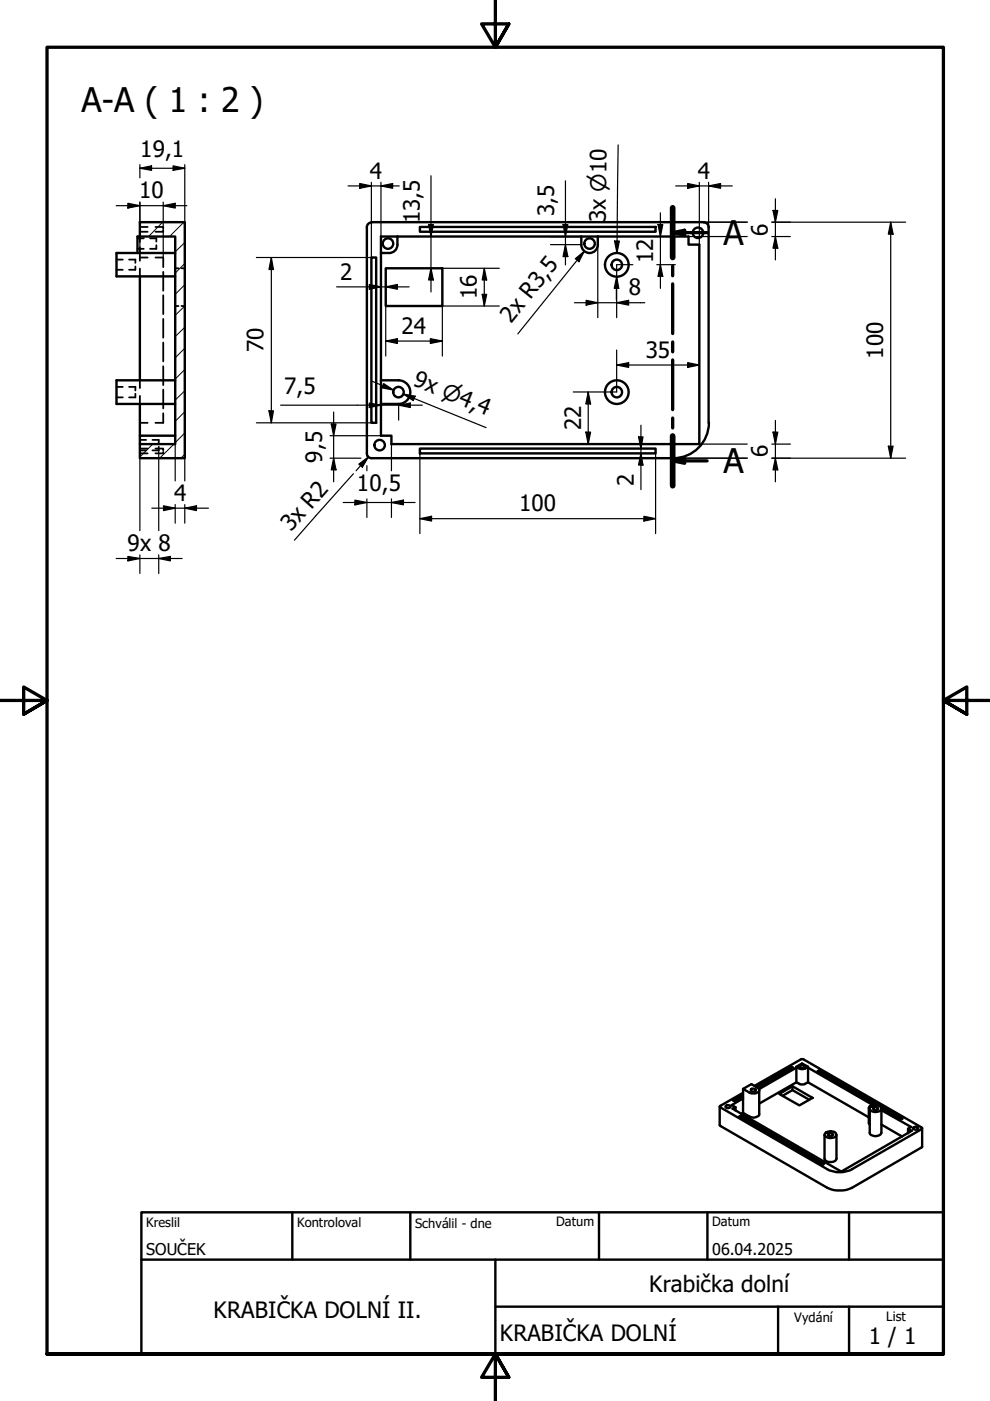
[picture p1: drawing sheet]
<svg xmlns="http://www.w3.org/2000/svg" width="210mm" height="297mm" viewBox="0 0 210 297" stroke-linecap="round" stroke-linejoin="round" font-family="sans-serif">
<g fill="none" stroke="#000" stroke-width=".21">
<path d="M30 47.1l-.3 .4M34.5 47.1l-3 3.1M39 47.1l-3.1 3.1M39.2 55.9l-2.1 2M39.2 51.4l-2.1 2M39.2 78.3l-2.1 2.1M39.2 73.8l-2.1 2.1M39.2 69.4l-2.1 2M39.2 64.9l-2.1 2M39.2 60.4l-2.1 2M32.4 94.2l-2.7 2.7M36.9 94.2l-3.1 2.9"/>
<path d="M39.2 96.3l-.8 .8M39.2 91.8l-2.1 2M39.2 87.3l-2.1 2M39.2 82.9l-2.1 1.9"/>
</g>
<g fill="none" stroke="#000" stroke-width=".51">
<path d="M29.7 47.1h9.5v50h-9.5v-2.9h7.4v-44h-7.4zM29.7 50.2h-.6v3.4M29.7 58.6v22M37.1 53.6h-12.4v5h12.4M78.7 54.6h1.1v35h-1.1zM78.7 47.1h70.6M78.8 47.2a.98 .98 0 0 0-1 1v47.9M80.8 50.2h65.2v1.7h2.3v42.3h-65.3v-1.8h-2.2zM80.8 53.6h1.7M81.8 56.9h12v8h-12zM84.3 50.2v1.7M84.3 51.9a1.75 1.75 0 0 1-1.8 1.7"/>
<path d="M89 48.1h50v1h-50zM123.3 50.2v1.7M123.3 51.9a1.75 1.75 0 0 0 1.7 1.7 1.75 1.75 0 0 0 1.7-1.7M126.7 50.2v1.7M149.3 47.2a.98 .98 0 0 1 .9 1v41.4M29.7 85.6v6.8M37.1 92.4h-7.4v1.8M37.1 80.6h-12.4v5h12.4M77.8 96.2a.98 .98 0 0 0 1 .9M78.7 97.1h64M80.8 85.6h3.7M80.8 80.6h3.7"/>
<path d="M84.5 80.6a2.51 2.51 0 0 1 2.5 2.5 2.51 2.51 0 0 1-2.5 2.5M89 95.1h50v1h-50zM150.3 89.6a7.5 7.5 0 0 1-7.5 7.5M152.6 234.6v4l.2 .1 22.6 13.1a6.4 6.4 0 0 0 5.3 0l14.8-8.5v-4.1M153.9 234.5a.52 .52 0 0 1 .6-.2 .52 .52 0 0 1 .3 .5l-.6 .1-.3-.2zM156 234.7l-.7 .4 23.1 13.3 14.9-8.6-.8-.5v1M157.1 236.5l-.4 .2 17.7 10.2 .4-.2-17.7-10.2v.4M157.5 232.9l-2.4 1.4 .9 .4v.7M157.5 230.9l1.4 .7a1.69 1.69 0 0 0 2.1-.3 .52 .52 0 0 0-.4-.7l-1.3-.7-1.8 1v2M157.5 232.9v3.1M157.5 236l-.3 .1M157.5 232.1l-2.1 1.2 .4 .2 1.7-1"/>
<path d="M159.3 230.9l.5-.1 .5 .3a.56 .56 0 0 1-.6 .3 .56 .56 0 0 1-.5-.4zM160 230.2l10.1-5.7 25.4 14.7-.2 .2-14.6 8.5a5.8 5.8 0 0 1-5.3 0l-22.7-13.2v-.2l4.8-2.8M161 231.1v5.1a1.24 1.24 0 0 1-1.6 .7l-1.9-.9M165.2 232l2.8-1.7 4.3 2.5-2.8 1.6zM167.8 226.6v-.4l.3 .2-7.4 4.3M167.8 226.2l-7.5 4.2M168 230.3v.8l-2.1 1.2M168 231.1l3.6 2.1M168.8 226.4v-.2l1.3-.7 1.2 .7v.2M168.8 229.5a1.93 1.93 0 0 0 2.5 0M168.8 226.2l1.1 .5 .8-.1 .6-.4M168.8 226.4l-7.9 4.5"/>
<path d="M168.8 229.5l-7.8 4.5M168.8 226.4v3.1M169.7 225.9l.4-.2 .5 .3a.57 .57 0 0 1-.5 .4 .57 .57 0 0 1-.6-.4zM171.3 226.4l13.7 7.8M171.3 229.5l12.9 7.4M171.3 226.4v3.1M173.7 227.3v-.4l-.3 .2 12.5 7.3M173.7 226.9l17.7 10.3-.4 .1-4.1-2.4M184.2 234.9v3.2l.2 .3M184.4 235.1v5a1.11 1.11 0 0 0 1.5 .7l.8-.3 .2-.4v-5M184.5 234.7a1.81 1.81 0 0 1 2.4 .2 1.32 1.32 0 0 1-2.1 .7l-.4-.5zM185.2 234.8l.7-.1 .3 .3a.56 .56 0 0 1-.6 .4 .56 .56 0 0 1-.5-.5z"/>
<path d="M185.5 234.4l-.4-.3-.6 .4-.3 .4 .2 .2M186.9 235.4l6.3 3.5-.7 .4M186.9 238.4l4.4 2.6M193.7 239l.7-.1 .3 .4-.3 .2h-.4l-.4-.1zM174.8 240.6v5.1a1.5 1.5 0 0 0 2.6 0v-5.1M175 240.2a1.56 1.56 0 0 1 2.3 .3l.1 .2a1.54 1.54 0 0 1-2.6-.1zM175.7 240.3h.6l.3 .2a.51 .51 0 0 1-.5 .4 .51 .51 0 0 1-.5-.4z"/>
<circle cx="82.3" cy="51.6" r="1.11"/>
<circle cx="125" cy="51.6" r="1.11"/>
<circle cx="130.8" cy="56.2" r="1.11"/>
<circle cx="130.8" cy="56.2" r="2.51"/>
<circle cx="148" cy="49.4" r="1.11"/>
<circle cx="80.5" cy="94.4" r="1.11"/>
<circle cx="84.5" cy="83.1" r="1.11"/>
<circle cx="130.8" cy="83.1" r="1.11"/>
<circle cx="130.8" cy="83.1" r="2.51"/>
</g>
<g fill="none" stroke="#000" stroke-width=".38">
<path d="M24.7 55h1.3M24.7 57.2h1.3M27.4 55h1.3v.7M28.7 56.5v.7h-1.3M29.1 50.5h1.4M29.1 52.8h1.4M29.7 54.6h1.6M29.7 49.1h1.6M29.7 48.1h1.6M29.7 50.2v1.1M29.7 52.4v2.9M29.7 56.9v1.7"/>
<path d="M31.8 50.5h1.3v.7M33 48.1h1.6v.3M33 54.6h1.6v2M33.1 52v.8h-1.3M34.6 48.8v.3h-1.6M34.6 57.6v4M37.1 56.9h.7M38.5 56.9h.7M34.6 62.6v4M34.6 67.6v4M34.6 72.6v4M34.6 77.6v4"/>
<path d="M37.1 64.9h.7M38.5 64.9h.7M24.7 82h1.3M24.7 84.3h1.3M27.4 82h1.3v.8M28.7 83.5v.8h-1.3M29.7 93.3h1.3M29.7 95.5h1.3M29.7 95.1h1.6M29.7 96.1h1.6M29.7 89.6h1.6M29.7 80.6v1.7"/>
<path d="M29.7 83.9v1.7M32.3 93.3h1.4v.7M33 95.1h1.6v.4M33.7 94.7v.8h-1.4M34.6 82.6v4M34.6 87.6v2h-1.6M34.6 95.8v.3h-1.6"/>
</g>
<path d="M142.6 49.3l2.6-.5v1zM142.6 44.1v10.5M142.6 56.4v2.1M142.6 49.3h7.3M142.6 60.2v10.5M142.6 72.5v2.1M142.6 76.3v10.6M142.6 97.7l2.6-.5v1zM142.6 88.6v2.1M142.6 92.4v10.6M142.6 97.7h7.3" fill="none" stroke="#000" stroke-width=".7"/>
<path d="M142.6 44.1v10.5M142.6 92.4v10.6" fill="none" stroke="#000" stroke-width="1.2"/>
<path d="M142.6 49.3l2.6-.5v1zM142.6 97.7l2.6-.5v1z" fill="#000"/>
<path d="M105 0v10l-2.9-4.9h5.8l-2.9 4.9 2.9-4.9M0 148.5h10l-5-2.8v5.7l5-2.9-5 2.9M210 148.5h-10l5-2.8v5.7l-5-2.9 5 2.9M10 287.1v-277.1h190v277.1h-190h190M107.9 292l-2.9-4.9 2.9 4.9h-5.8l2.9-4.9v9.9" fill="none" stroke="#000" stroke-width=".7"/>
<!-- layer: Nadpis (ISO) -->
<path d="M30 257h170v30.1h-170zM62 257v10.1M87 257v10.1M127 257v10.1M150 257v10.1M180 257v10.1M30 267.1h170M105 277h95M105 267.1v20M165 277v10.1M180 277v10.1" fill="none" stroke="#000" stroke-width=".51"/>
<g fill="none" stroke="#000" stroke-width=".25">
<path d="M29.7 35.7l2.4-.5v.9zM29.7 34.9v2.8M29.7 35.7h9.5M36.7 35.2l2.5 .5-2.5 .4zM39.2 34.9v12.2M73.8 39.4h10.8M76.3 38.9l2.4 .5-2.4 .5zM78.7 38.7v15.9h-24.3M80.8 39.4l2.4-.5v1zM80.8 38.7v14.9M91.4 37.3v24.6M119.9 38.3v17.9"/>
<path d="M131.1 30.7l-.3 22.9v-2.5M143.3 39.4h12M145.8 38.9l2.5 .5-2.5 .5zM148.3 38.7v13.2M150.2 39.4l2.6-.5v1zM150.2 38.7v9.4M24.6 43.6h15M27.1 43.1l2.6 .5-2.6 .5zM29.7 42.8v10.8M34.6 43.6l2.5-.5v1zM34.6 42.8v11.8M57.5 54.6l.5 2.5h-1z"/>
<path d="M57.5 54.6v35M90.9 47.6h1l-.5 2.6zM91.4 56.9l.5 2.5h-1zM93.8 56.9h12.1M102.7 56.9l.5 2.5h-1zM102.7 56.9v8M116.7 50.2h6.6M116.7 51.9h6.6M119.4 47.6h1l-.5 2.6zM119.9 51.9l.5 2.5h-1zM122 54.8l1.9-1.5-1.2 2.2zM123.9 53.3l-14.1 17.5"/>
<path d="M126.7 51.9v15.5M130.3 51.1h1l-.5 2.5zM130.7 58.6l.5 2.5h-1zM130.7 58.6v5M134.2 56.1h-3.5v2.6M139.3 56.1h3.9M139.5 47.6h1l-.5 2.6zM140 56.1l.5 2.5h-1zM140 45.1v16M146 50.2h12.4M149.3 47.1h9.1M163.6 47.1h28.4"/>
<path d="M163.6 50.2h4M163.9 44.6h1l-.5 2.5zM164.4 50.2l.5 2.4h-1zM164.4 42.1v13M188.8 47.1l.6 2.5h-1.1zM188.8 47.1v50M71.4 60.8h15.3M78.3 60.3l2.5 .5-2.5 .5zM81.8 72.3l2.5-.5v1zM81.8 60.8l2.5-.5v1zM81.8 72.3h12M81.8 64.9v10.6"/>
<path d="M91.2 71.8l2.6 .5-2.6 .5zM102.2 62.4h1l-.5 2.5zM105.9 64.9h-12.1v10.6M121.8 64.2h14.9M124.3 63.7l2.4 .5-2.4 .5zM130.7 64.2l2.6-.5v1zM130.7 77.4l2.6-.5v1zM130.7 61v6.4M130.7 74.2v8.9h-9.2M130.7 77.4h17.6M145.8 76.9l2.5 .5-2.5 .5zM29.7 94.2v18.3"/>
<path d="M33.7 95.5v17M37.1 94.2v7.8M39.2 97.1v4.9M54.4 89.6h24.3M57 87.1h1l-.5 2.5zM59.5 85.9h30M70 97.1h6.5M70 92.4h10.8M70.2 89.9h1l-.5 2.5zM70.7 97.1l.5 2.5h-1zM70.7 87.4v14.8M76.1 98.4l2-1.5-1.3 2.1z"/>
<path d="M77.8 96.1v.6M77.8 98.7v1.1M78.1 96.9l-2.6 2.9M78.2 97.1h.5M78.3 85.5l2.5 .4-2.5 .5zM78.9 80.8l4.6 1.9M80.8 85.6v3.5M81.3 81.3l2.2 1.4-2.5-.5zM83 94.2v5.6M84.5 85.9l2.5-.4v.9zM84.5 85.6v3.5M85.5 83.6l2.5 .4-.4 .9z"/>
<path d="M87.8 84.5l-2.3-.9 17.6 7.1M89 96.1v17M124.2 91.6h1l-.5 2.6zM124.7 83.1l.5 2.5h-1zM124.7 83.1v11.1M135.4 92.6h.9l-.4 2.5zM135.9 96.1l.4 2.5h-.9zM135.9 90.2v13.6M139 96.1v17M142.7 97.1h15.7M148.3 94.2h10.1M163.6 97.1h28.4"/>
<path d="M163.6 94.2h4M163.9 91.6h1l-.5 2.6zM164.4 97.1l.5 2.5h-1zM164.4 89.1v13.1M188.3 94.6h1.1l-.6 2.5zM24.6 118.4h14M27.1 118l2.6 .4-2.6 .5zM29.7 117.7v3.9M32.2 107.7h12M33.7 118.4l2.4-.4v.9zM33.7 117.7v3.9M34.7 107.2l2.4 .5-2.4 .6z"/>
<path d="M37.1 107v3.9M39.2 107.7l2.5-.5v1.1zM39.2 107v3.9M72.8 106.5h15.2M74.9 100.4l-12.5 14.1M75.2 106l2.6 .5-2.6 .5zM77.8 105.8v3.9M83 106.5l2.5-.5v1zM83 105.8v3.9M89 110l2.5-.5v1zM89 110h50M136.5 109.5l2.5 .5-2.5 .5z"/>
</g>
<g fill="#000">
<path d="M29.7 35.7l2.4-.5v.9zM36.7 35.2l2.5 .5-2.5 .4zM76.3 38.9l2.4 .5-2.4 .5zM80.8 39.4l2.4-.5v1zM145.8 38.9l2.5 .5-2.5 .5zM150.2 39.4l2.6-.5v1zM27.1 43.1l2.6 .5-2.6 .5zM34.6 43.6l2.5-.5v1zM57.5 54.6l.5 2.5h-1zM90.9 47.6h1l-.5 2.6zM91.4 56.9l.5 2.5h-1zM102.7 56.9l.5 2.5h-1z"/>
<path d="M119.4 47.6h1l-.5 2.6zM119.9 51.9l.5 2.5h-1zM122 54.8l1.9-1.5-1.2 2.2zM130.3 51.1h1l-.5 2.5zM139.5 47.6h1l-.5 2.6zM140 56.1l.5 2.5h-1zM163.9 44.6h1l-.5 2.5zM164.4 50.2l.5 2.4h-1zM188.8 47.1l.6 2.5h-1.1zM78.3 60.3l2.5 .5-2.5 .5zM81.8 72.3l2.5-.5v1zM81.8 60.8l2.5-.5v1z"/>
<path d="M91.2 71.8l2.6 .5-2.6 .5zM102.2 62.4h1l-.5 2.5zM124.3 63.7l2.4 .5-2.4 .5zM130.7 58.6l.5 2.5h-1zM130.7 64.2l2.6-.5v1zM130.7 77.4l2.6-.5v1zM145.8 76.9l2.5 .5-2.5 .5zM57 87.1h1l-.5 2.5zM70.2 89.9h1l-.5 2.5zM70.7 97.1l.5 2.5h-1zM76.1 98.4l2-1.5-1.3 2.1zM78.3 85.5l2.5 .4-2.5 .5z"/>
<path d="M81.3 81.3l2.2 1.4-2.5-.5zM84.5 85.9l2.5-.4v.9zM85.5 83.6l2.5 .4-.4 .9zM124.2 91.6h1l-.5 2.6zM124.7 83.1l.5 2.5h-1zM135.4 92.6h.9l-.4 2.5zM135.9 96.1l.4 2.5h-.9zM163.9 91.6h1l-.5 2.6zM164.4 97.1l.5 2.5h-1zM188.3 94.6h1.1l-.6 2.5zM27.1 118l2.6 .4-2.6 .5zM34.7 107.2l2.4 .5-2.4 .6z"/>
<path d="M33.7 118.4l2.4-.4v.9zM39.2 107.7l2.5-.5v1.1zM75.2 106l2.6 .5-2.6 .5zM83 106.5l2.5-.5v1zM89 110l2.5-.5v1zM136.5 109.5l2.5 .5-2.5 .5z"/>
</g>
<g font-size="7.2">
<text x="17.3" y="23.7">A-A ( 1 : 2 )</text>
<text x="153.4" y="52">A</text>
<text x="153.4" y="100.4">A</text>
</g>
<g font-size="4.8">
<text x="29.7" y="33.3">19,1</text>
<text x="78.4" y="37.9">4</text>
<text x="148" y="37.9">4</text>
<text x="29.5" y="42">10</text>
<text x="89" y="47.4" transform="rotate(-90 89 47.4)">13,5</text>
<text x="117.5" y="45.8" transform="rotate(-90 117.5 45.8)">3,5</text>
<text x="128.5" y="47.2" transform="rotate(-90 128.5 47.2)">3x ⌀10</text>
<text x="162.8" y="50" transform="rotate(-90 162.8 50)">6</text>
<text x="72.1" y="59.3">2</text>
<text x="138.5" y="55.7" transform="rotate(-90 138.5 55.7)">12</text>
<text x="101.1" y="63.5" transform="rotate(-90 101.1 63.5)">16</text>
<text x="133.3" y="62.6">8</text>
<text x="85.2" y="70.8">24</text>
<text x="108.4" y="68.7" transform="rotate(-51 108.4 68.7)">2x R3,5</text>
<text x="55.9" y="74.7" transform="rotate(-90 55.9 74.7)">70</text>
<text x="136.9" y="75.8">35</text>
<text x="187.3" y="76.1" transform="rotate(-90 187.3 76.1)">100</text>
<text x="60.3" y="83.6">7,5</text>
<text x="87.4" y="81.7" transform="rotate(22 87.4 81.7)">9x ⌀4,4</text>
<text x="123.2" y="91.2" transform="rotate(-90 123.2 91.2)">22</text>
<text x="68.3" y="98.1" transform="rotate(-90 68.3 98.1)">9,5</text>
<text x="162.8" y="97" transform="rotate(-90 162.8 97)">6</text>
<text x="36.9" y="106.2">4</text>
<text x="75.7" y="104.1">10,5</text>
<text x="134.4" y="103" transform="rotate(-90 134.4 103)">2</text>
<text x="61.7" y="112.9" transform="rotate(-48 61.7 112.9)">3x R2</text>
<text x="110" y="108.4">100</text>
<text x="27.1" y="116.8">9x 8</text>
<text x="137.7" y="274">Krabička dolní</text>
<text x="45.3" y="279.4">KRABIČKA DOLNÍ II.</text>
<text x="106" y="284.4">KRABIČKA DOLNÍ</text>
<text x="184.2" y="285">1 / 1</text>
</g>
<g font-size="3.4">
<text x="31" y="266">SOUČEK</text>
<text x="151" y="266">06.04.2025</text>
</g>
<g font-size="2.7">
<text x="31" y="260.1">Kreslil</text>
<text x="63" y="260.1">Kontroloval</text>
<text x="88" y="260.3">Schválil - dne</text>
<text x="117.9" y="260">Datum</text>
<text x="151" y="260">Datum</text>
<text x="168.4" y="280.3">Vydání</text>
<text x="187.9" y="280">List</text>
</g>
</svg>
